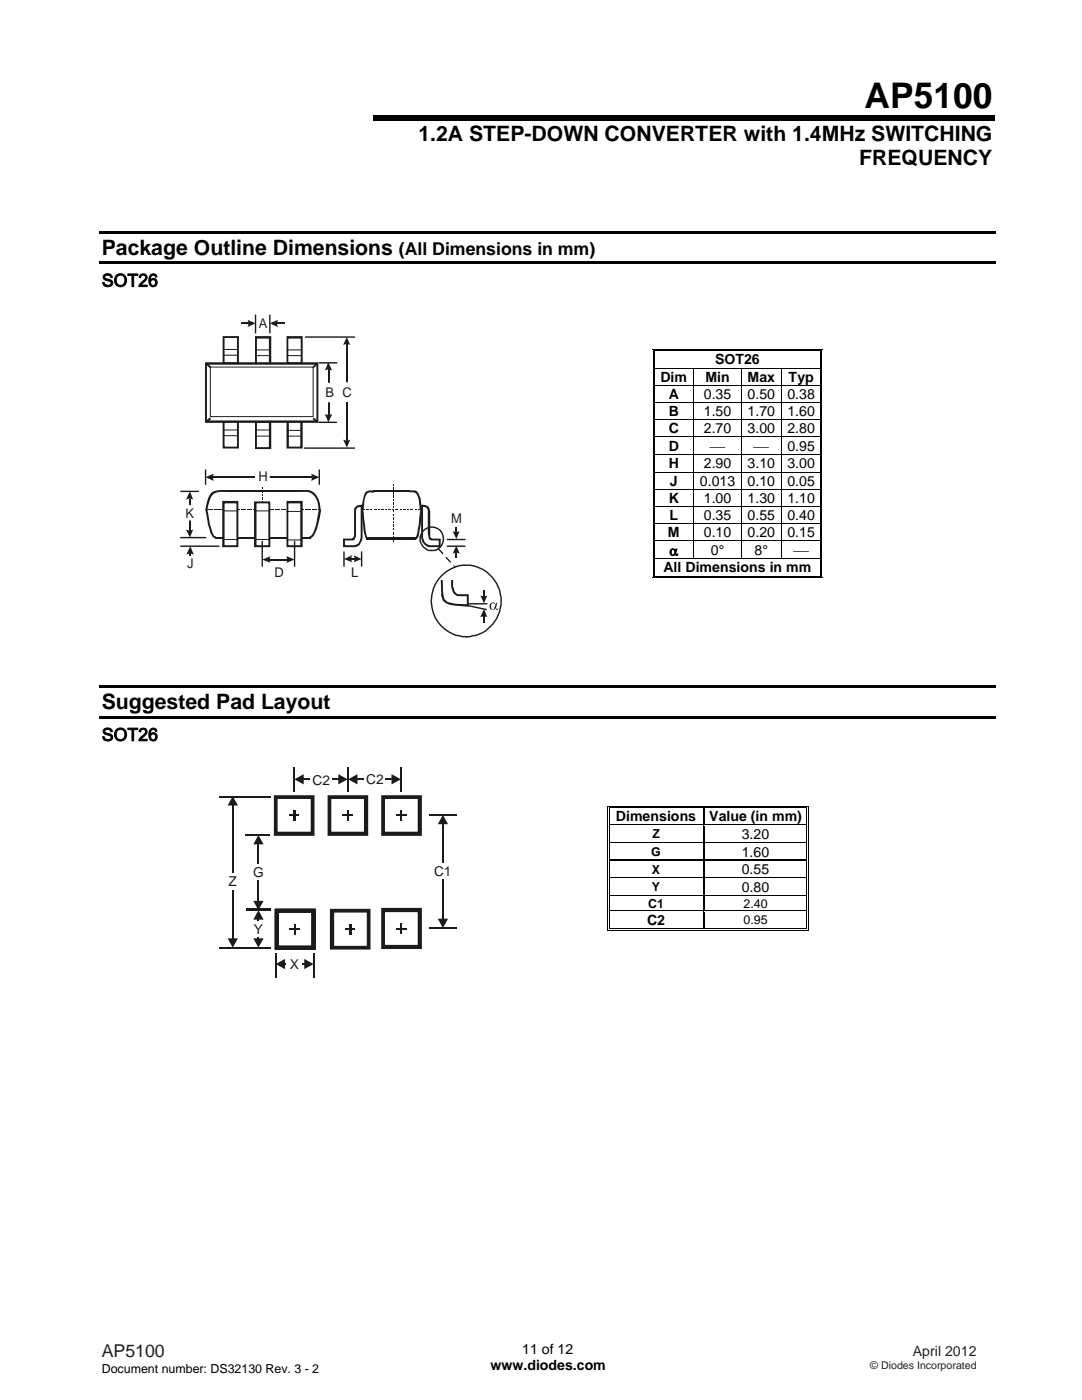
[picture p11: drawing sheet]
<svg xmlns="http://www.w3.org/2000/svg" width="216mm" height="279mm" viewBox="0 0 216 279" stroke-linecap="round" stroke-linejoin="round" font-family="sans-serif">
<path d="M74.4 23.1h124.1v1.1h-124.1zM19.8 46.1h178.8v.5h-178.8zM19.8 52.2h178.8v.5h-178.8zM19.8 136.7h178.8v.6h-178.8zM19.8 142.8h178.8v.6h-178.8z" fill="#000"/>
<g fill="#fff">
<path d="M130.8 70.1h32.8v3.3h-32.8z"/>
<path d="M130.8 70.1h32.7v3.3h-32.7z"/>
</g>
<path d="M130.2 69.6h.2v.5h-.2zM130.2 69.6h.5v.2h-.5zM130.6 69.9h.1v.2h-.1z" fill="#000"/>
<path d="M130.7 69.7h32.9M130.7 70h32.9" fill="none" stroke="#000" stroke-width=".2"/>
<path d="M130.7 70.1h32.9z" fill="#fff"/>
<path d="M163.6 69.6h.5v.2h-.5zM163.6 69.9h.1v.2h-.1zM163.9 69.6h.2v.5h-.2z" fill="#000"/>
<path d="M130.3 70.1v3.3M130.7 70.1v3.3M163.7 70.1v3.3M164 70.1v3.3" fill="none" stroke="#000" stroke-width=".2"/>
<g fill="#fff">
<path d="M130.8 73.6h7.5v3.2h-7.5z"/>
<path d="M130.8 73.6h7.3v3.2h-7.3z"/>
</g>
<path d="M130.2 73.4h.2v.2h-.2zM130.6 73.4h.1v.2h-.1zM163.6 73.4h.1v.2h-.1zM163.9 73.4h.2v.2h-.2z" fill="#000"/>
<path d="M130.3 73.6v3.2M130.7 73.6v3.2M130.7 73.5h32.9M138.4 73.6v3.2M148 73.6v3.2M155.9 73.6v3.2M163.7 73.6v3.2M164 73.6v3.2" fill="none" stroke="#000" stroke-width=".2"/>
<g fill="#fff">
<path d="M130.8 77h7.5v3.2h-7.5z"/>
<path d="M130.8 77h7.3v3.2h-7.3z"/>
</g>
<path d="M130.2 76.8h.2v.2h-.2zM130.6 76.8h.1v.2h-.1zM163.6 76.8h.1v.2h-.1zM163.9 76.8h.2v.2h-.2z" fill="#000"/>
<path d="M130.3 77v3.2M130.7 77v3.2M130.7 76.9h32.9M138.4 77v3.2M148 77v3.2M155.9 77v3.2M163.7 77v3.2M164 77v3.2" fill="none" stroke="#000" stroke-width=".2"/>
<g fill="#fff">
<path d="M130.8 80.4h7.5v3.3h-7.5z"/>
<path d="M130.8 80.4h7.3v3.3h-7.3z"/>
</g>
<path d="M130.2 80.2h.2v.2h-.2zM130.6 80.2h.1v.2h-.1zM163.6 80.2h.1v.2h-.1zM163.9 80.2h.2v.2h-.2z" fill="#000"/>
<path d="M130.3 80.4v3.3M130.7 80.4v3.3M130.7 80.3h32.9M138.4 80.4v3.3M148 80.4v3.3M155.9 80.4v3.3M163.7 80.4v3.3M164 80.4v3.3" fill="none" stroke="#000" stroke-width=".2"/>
<g fill="#fff">
<path d="M130.8 83.8h7.5v3.3h-7.5z"/>
<path d="M130.8 83.8h7.3v3.3h-7.3z"/>
</g>
<path d="M130.2 83.7h.2v.1h-.2zM130.6 83.7h.1v.1h-.1zM163.6 83.7h.1v.1h-.1zM163.9 83.7h.2v.1h-.2z" fill="#000"/>
<path d="M130.3 83.8v3.3M130.7 83.8v3.3M130.7 83.7h32.9M138.4 83.8v3.3M148 83.8v3.3M155.9 83.8v3.3M163.7 83.8v3.3M164 83.8v3.3" fill="none" stroke="#000" stroke-width=".2"/>
<g fill="#fff">
<path d="M130.8 87.2h7.5v3.5h-7.5z"/>
<path d="M130.8 87.4h7.3v3.2h-7.3z"/>
</g>
<path d="M130.2 87.1h.2v.1h-.2zM130.6 87.1h.1v.1h-.1zM163.6 87.1h.1v.1h-.1zM163.9 87.1h.2v.1h-.2z" fill="#000"/>
<path d="M130.3 87.2v3.5M130.7 87.2v3.5M130.7 87.1h32.9M138.4 87.2v3.5M148 87.2v3.5M155.9 87.2v3.5M163.7 87.2v3.5M164 87.2v3.5" fill="none" stroke="#000" stroke-width=".2"/>
<g fill="#fff">
<path d="M130.8 90.9h7.5v3.2h-7.5z"/>
<path d="M130.8 90.9h7.3v3.2h-7.3z"/>
</g>
<path d="M130.2 90.7h.2v.2h-.2zM130.6 90.7h.1v.2h-.1zM163.6 90.7h.1v.2h-.1zM163.9 90.7h.2v.2h-.2z" fill="#000"/>
<path d="M130.3 90.9v3.2M130.7 90.9v3.2M130.7 90.8h32.9M138.4 90.9v3.2M148 90.9v3.2M155.9 90.9v3.2M163.7 90.9v3.2M164 90.9v3.2" fill="none" stroke="#000" stroke-width=".2"/>
<g fill="#fff">
<path d="M130.8 94.3h7.5v3.2h-7.5z"/>
<path d="M130.8 94.3h7.3v3.2h-7.3z"/>
</g>
<path d="M130.2 94.1h.2v.2h-.2zM130.6 94.1h.1v.2h-.1zM163.6 94.1h.1v.2h-.1zM163.9 94.1h.2v.2h-.2z" fill="#000"/>
<path d="M130.3 94.3v3.2M130.7 94.3v3.2M130.7 94.2h32.9M138.4 94.3v3.2M148 94.3v3.2M155.9 94.3v3.2M163.7 94.3v3.2M164 94.3v3.2" fill="none" stroke="#000" stroke-width=".2"/>
<g fill="#fff">
<path d="M130.8 97.7h7.5v3.3h-7.5z"/>
<path d="M130.8 97.7h7.3v3.3h-7.3z"/>
</g>
<path d="M130.2 97.5h.2v.2h-.2zM130.6 97.5h.1v.2h-.1zM163.6 97.5h.1v.2h-.1zM163.9 97.5h.2v.2h-.2z" fill="#000"/>
<path d="M130.3 97.7v3.3M130.7 97.7v3.3M130.7 97.6h32.9M138.4 97.7v3.3M148 97.7v3.3M155.9 97.7v3.3M163.7 97.7v3.3M164 97.7v3.3" fill="none" stroke="#000" stroke-width=".2"/>
<g fill="#fff">
<path d="M130.8 101.1h7.5v3.3h-7.5z"/>
<path d="M130.8 101.1h7.3v3.3h-7.3z"/>
</g>
<path d="M130.2 101h.2v.1h-.2zM130.6 101h.1v.1h-.1zM163.6 101h.1v.1h-.1zM163.9 101h.2v.1h-.2z" fill="#000"/>
<path d="M130.3 101.1v3.3M130.7 101.1v3.3M130.7 101h32.9M138.4 101.1v3.3M148 101.1v3.3M155.9 101.1v3.3M163.7 101.1v3.3M164 101.1v3.3" fill="none" stroke="#000" stroke-width=".2"/>
<g fill="#fff">
<path d="M130.8 104.6h7.5v3.2h-7.5z"/>
<path d="M130.8 104.6h7.3v3.2h-7.3z"/>
</g>
<g fill="#000">
<path d="M130.2 104.4h.2v.2h-.2zM130.2 107.8h.2v.2h-.2zM130.2 111.4h.2v.2h-.2zM130.2 115.2h.5v.2h-.5zM130.6 104.4h.1v.2h-.1zM130.6 107.8h.1v.2h-.1zM130.6 111.4h.1v.2h-.1zM130.6 114.9h.1v.2h-.1zM163.6 104.4h.1v.2h-.1zM163.6 107.8h.1v.2h-.1zM163.6 111.4h.1v.2h-.1zM163.6 115.2h.5v.2h-.5z"/>
<path d="M163.6 114.9h.1v.2h-.1zM163.9 104.4h.2v.2h-.2zM163.9 107.8h.2v.2h-.2zM163.9 111.4h.2v.2h-.2zM163.9 114.9h.2v.5h-.2z"/>
</g>
<g fill="none" stroke="#000" stroke-width=".2">
<path d="M130.3 104.6v3.2M130.3 108v3.4M130.3 111.6v3.8M130.7 104.6v3.2M130.7 108v3.4M130.7 111.6v3.3M130.7 104.5h32.9M130.7 107.9h32.9M130.7 111.5h32.9M130.7 115.3h32.9M130.7 115h32.9M138.4 104.6v3.2"/>
<path d="M138.4 108v3.4M148 104.6v3.2M148 108v3.4M155.9 104.6v3.2M155.9 108v3.4M163.7 104.6v3.2M163.7 108v3.4M163.7 111.6v3.3M164 104.6v3.2M164 108v3.4M164 111.6v3.3"/>
</g>
<g fill="#fff">
<path d="M121.7 161.3h18.6v3.3h-18.6z"/>
<path d="M122.1 161.3h17.6v3.3h-17.6z"/>
</g>
<path d="M121.2 160.8h.1v.5h-.1zM121.2 160.8h.5v.2h-.5zM121.5 161.1h.2v.2h-.2z" fill="#000"/>
<path d="M121.7 160.9h18.6M121.7 161.2h18.6" fill="none" stroke="#000" stroke-width=".2"/>
<path d="M121.7 161.3h18.6z" fill="#fff"/>
<path d="M140.3 161.3h.3zM140.3 160.8h.5v.2h-.5zM140.3 161.1h.5v.2h-.5zM160.8 160.8h.6v.2h-.6zM160.8 161.1h.2v.2h-.2zM161.2 160.8h.2v.5h-.2z" fill="#000"/>
<path d="M121.2 161.3v3.3M121.6 161.3v3.3M140.8 160.9h20M140.8 161.2h20M160.9 161.3v3.3M161.3 161.3v3.3" fill="none" stroke="#000" stroke-width=".2"/>
<path d="M140.5 161.3v3.3" fill="none" stroke="#000" stroke-width=".25"/>
<g fill="#fff">
<path d="M121.7 164.8h18.6v3.3h-18.6z"/>
<path d="M122.1 165h17.6v2.9h-17.6z"/>
<path d="M140.6 164.8h20.2v3.3h-20.2z"/>
<path d="M141.2 164.8h19.2v3.3h-19.2z"/>
</g>
<path d="M121.2 164.6h.1v.2h-.1zM121.5 164.6h.2v.2h-.2z" fill="#000"/>
<path d="M121.7 164.7h18.6" fill="none" stroke="#000" stroke-width=".25"/>
<path d="M121.7 164.8h18.6z" fill="#fff"/>
<path d="M140.3 164.6h.3v.2h-.3z" fill="#000"/>
<path d="M140.6 164.7h20.2" fill="none" stroke="#000" stroke-width=".25"/>
<path d="M140.6 164.8h20.2z" fill="#fff"/>
<path d="M160.8 164.6h.2v.2h-.2zM161.2 164.6h.2v.2h-.2z" fill="#000"/>
<path d="M121.2 164.8v3.3M121.6 164.8v3.3M160.9 164.8v3.3M161.3 164.8v3.3" fill="none" stroke="#000" stroke-width=".2"/>
<path d="M140.5 164.8v3.3" fill="none" stroke="#000" stroke-width=".25"/>
<g fill="#fff">
<path d="M121.7 168.3h18.6v3.3h-18.6z"/>
<path d="M122.1 168.6h17.6v2.8h-17.6z"/>
<path d="M140.6 168.3h20.2v3.3h-20.2z"/>
<path d="M141.2 168.3h19.2v3.3h-19.2z"/>
</g>
<path d="M121.2 168.1h.1v.3h-.1zM121.5 168.1h.2v.3h-.2z" fill="#000"/>
<path d="M121.7 168.2h18.6" fill="none" stroke="#000" stroke-width=".25"/>
<path d="M121.7 168.3l18.6 .1z" fill="#fff"/>
<path d="M140.3 168.1h.3v.3h-.3z" fill="#000"/>
<path d="M140.6 168.2h20.2" fill="none" stroke="#000" stroke-width=".25"/>
<path d="M140.6 168.3l20.2 .1z" fill="#fff"/>
<path d="M160.8 168.1h.2v.3h-.2zM161.2 168.1h.2v.3h-.2z" fill="#000"/>
<path d="M121.2 168.4v3.2M121.6 168.4v3.2M160.9 168.4v3.2M161.3 168.4v3.2" fill="none" stroke="#000" stroke-width=".2"/>
<path d="M140.5 168.4v3.2" fill="none" stroke="#000" stroke-width=".25"/>
<g fill="#fff">
<path d="M121.7 171.9h18.6v3.2h-18.6z"/>
<path d="M122.1 172.1h17.6v2.8h-17.6z"/>
<path d="M140.6 171.9h20.2v3.2h-20.2z"/>
<path d="M141.2 171.9h19.2v3.2h-19.2z"/>
</g>
<path d="M121.2 171.6h.1v.3h-.1zM121.5 171.6h.2v.3h-.2z" fill="#000"/>
<path d="M121.7 171.7h18.6" fill="none" stroke="#000" stroke-width=".25"/>
<path d="M121.7 171.9h18.6z" fill="#fff"/>
<path d="M140.3 171.6h.3v.3h-.3z" fill="#000"/>
<path d="M140.6 171.7h20.2" fill="none" stroke="#000" stroke-width=".25"/>
<path d="M140.6 171.9h20.2z" fill="#fff"/>
<path d="M160.8 171.6h.2v.3h-.2zM161.2 171.6h.2v.3h-.2z" fill="#000"/>
<path d="M121.2 171.9v3.2M121.6 171.9v3.2M160.9 171.9v3.2M161.3 171.9v3.2" fill="none" stroke="#000" stroke-width=".2"/>
<path d="M140.5 171.9v3.2" fill="none" stroke="#000" stroke-width=".25"/>
<g fill="#fff">
<path d="M121.7 175.4h18.6v3.2h-18.6z"/>
<path d="M122.1 175.6h17.6v2.8h-17.6z"/>
<path d="M140.6 175.4h20.2v3.2h-20.2z"/>
<path d="M141.2 175.4h19.2v3.2h-19.2z"/>
</g>
<path d="M121.2 175.1h.1v.3h-.1zM121.5 175.1h.2v.3h-.2z" fill="#000"/>
<path d="M121.7 175.2h18.6" fill="none" stroke="#000" stroke-width=".25"/>
<path d="M121.7 175.3l18.6 .1z" fill="#fff"/>
<path d="M140.3 175.1h.3v.3h-.3z" fill="#000"/>
<path d="M140.6 175.2h20.2" fill="none" stroke="#000" stroke-width=".25"/>
<path d="M140.6 175.3l20.2 .1z" fill="#fff"/>
<path d="M160.8 175.1h.2v.3h-.2zM161.2 175.1h.2v.3h-.2z" fill="#000"/>
<path d="M121.2 175.4v3.2M121.6 175.4v3.2M160.9 175.4v3.2M161.3 175.4v3.2" fill="none" stroke="#000" stroke-width=".2"/>
<path d="M140.5 175.4v3.2" fill="none" stroke="#000" stroke-width=".25"/>
<g fill="#fff">
<path d="M121.7 178.9h18.6v2.8h-18.6z"/>
<path d="M122.1 178.9h17.6v2.8h-17.6z"/>
<path d="M140.6 178.9h20.2v2.8h-20.2z"/>
<path d="M141.2 178.9h19.2v2.8h-19.2z"/>
</g>
<path d="M121.2 178.6h.1v.3h-.1zM121.5 178.6h.2v.3h-.2z" fill="#000"/>
<path d="M121.7 178.7h18.6" fill="none" stroke="#000" stroke-width=".25"/>
<path d="M121.7 178.9h18.6z" fill="#fff"/>
<path d="M140.3 178.6h.3v.3h-.3z" fill="#000"/>
<path d="M140.6 178.7h20.2" fill="none" stroke="#000" stroke-width=".25"/>
<path d="M140.6 178.9h20.2z" fill="#fff"/>
<path d="M160.8 178.6h.2v.3h-.2zM161.2 178.6h.2v.3h-.2z" fill="#000"/>
<path d="M121.2 178.9v2.8M121.6 178.9v2.8M160.9 178.9v2.8M161.3 178.9v2.8" fill="none" stroke="#000" stroke-width=".2"/>
<path d="M140.5 178.9v2.8" fill="none" stroke="#000" stroke-width=".25"/>
<g fill="#fff">
<path d="M121.7 182h18.6v3.2h-18.6z"/>
<path d="M122.1 182h17.6v3.2h-17.6z"/>
<path d="M140.6 182h20.2v3.2h-20.2z"/>
<path d="M141.2 182.2h19.2v2.8h-19.2z"/>
</g>
<path d="M121.2 181.7h.1v.3h-.1zM121.5 181.7h.2v.3h-.2z" fill="#000"/>
<path d="M121.7 181.8h18.6" fill="none" stroke="#000" stroke-width=".25"/>
<path d="M121.7 182h18.6z" fill="#fff"/>
<path d="M140.3 181.7h.3v.3h-.3z" fill="#000"/>
<path d="M140.6 181.8h20.2" fill="none" stroke="#000" stroke-width=".25"/>
<path d="M140.6 182h20.2z" fill="#fff"/>
<path d="M121.2 185.6h.5v.2h-.5zM121.5 185.3h.2v.1h-.2zM140.3 185.3h.5v.1h-.5zM160.8 181.7h.2v.3h-.2zM160.8 185.6h.6v.2h-.6zM160.8 185.3h.2v.1h-.2zM161.2 181.7h.2v.3h-.2zM161.2 185.3h.2v.5h-.2z" fill="#000"/>
<path d="M121.2 182v3.8M121.6 182v3.3M121.7 185.7h39.1M121.7 185.3h18.6M140.8 185.3h20M160.9 182v3.3M161.3 182v3.3" fill="none" stroke="#000" stroke-width=".2"/>
<path d="M140.5 182v3.3" fill="none" stroke="#000" stroke-width=".25"/>
<path d="M42.9 107.3h19" fill="none" stroke="#1f1a17" stroke-width=".38"/>
<path d="M41 93.8v2.8M63.7 93.8v2.8" fill="none" stroke="#1f1a17" stroke-width=".28"/>
<path d="M41 95.2l1.6-.6a1.24 1.24 0 0 0 0 1.3z" fill-rule="evenodd" fill="#1f1a17"/>
<path d="M42.4 95.3h19.9" fill="none" stroke="#1f1a17" stroke-width=".28"/>
<path d="M62.1 94.6l1.6 .6-1.6 .8 .2-.7z" fill-rule="evenodd" fill="#1f1a17"/>
<path d="M89.3 109h3.5" fill="none" stroke="#1f1a17" stroke-width=".28"/>
<g fill="#1f1a17">
<path d="M90.9 105.3h.3v.9h-.3z"/>
<path d="M37.8 110.4h.3v.6h-.3z"/>
</g>
<g fill="#1f1a17">
<path d="M90.3 106l.4 .2h.7l.3-.2-.6 1.6z" fill-rule="evenodd"/>
<path d="M38 109l.7 1.6h-1.5z" fill-rule="evenodd"/>
</g>
<path d="M51 62.9v3.5M53.8 62.9v3.5M89.3 107.7h3.5" fill="none" stroke="#1f1a17" stroke-width=".28"/>
<g fill="#1f1a17">
<path d="M49.4 63.8l1.6 .7-1.6 .8 .2-.4v-.7z" fill-rule="evenodd"/>
<path d="M53.8 64.5l1.7-.7-.2 .5 .2 1z" fill-rule="evenodd"/>
</g>
<g fill="#1f1a17">
<path d="M48.1 64.4h1.5v.3h-1.5z"/>
<path d="M55.3 64.4h1.4v.3h-1.4z"/>
</g>
<path d="M61 67.3h9.7M63.7 72.4h3.5M36.1 98.1h3.5M60.8 89.4h9.9M63.6 84.3h3.5M36.1 107.3h4.9M36.1 109h7.6" fill="none" stroke="#1f1a17" stroke-width=".28"/>
<path d="M65.5 72.3l.8 1.6-.5-.2-.9 .2z" fill-rule="evenodd" fill="#1f1a17"/>
<path d="M65.6 73.7v9.2" fill="none" stroke="#1f1a17" stroke-width=".28"/>
<g fill="#1f1a17">
<path d="M64.9 82.7h1.4l-.8 1.6z" fill-rule="evenodd"/>
<path d="M37.9 98.1l.6 1.6a1.37 1.37 0 0 0-1.4 0z" fill-rule="evenodd"/>
</g>
<path d="M37.8 99.5v6.4" fill="none" stroke="#1f1a17" stroke-width=".28"/>
<g fill="#1f1a17">
<path d="M37.1 105.7l.5 .2 .9-.2-.6 1.6z" fill-rule="evenodd"/>
<path d="M69.2 67.3l.7 1.6-.4-.2h-.7l-.3 .2z" fill-rule="evenodd"/>
</g>
<path d="M69.2 68.6v19.4" fill="none" stroke="#1f1a17" stroke-width=".3"/>
<g fill="#1f1a17">
<path d="M68.5 87.7l.3 .2h.7l.4-.2-.7 1.6z" fill-rule="evenodd"/>
<path d="M68.6 111.6l1.7-.8-.2 .5v.5l.2 .4z" fill-rule="evenodd"/>
<path d="M70.5 110.8l1.7 .8-1.7 .6 .2-.4v-.6z" fill-rule="evenodd"/>
<path d="M52.3 111.7l1.7-.7-.2 .2v.9l.2 .2z" fill-rule="evenodd"/>
</g>
<path d="M70.1 111.4h.6v.3h-.6z" fill="#1f1a17"/>
<path d="M53.7 111.7h3.7" fill="none" stroke="#1f1a17" stroke-width=".28"/>
<path d="M57.2 111l1.6 .7-1.6 .6z" fill-rule="evenodd" fill="#1f1a17"/>
<path d="M68.6 110.2v2.8M72.2 110.2v2.8" fill="none" stroke="#1f1a17" stroke-width=".28"/>
<path d="M63.6 76.5h3.5v3.7h-3.5z" fill="#fff"/>
<path d="M63.6 76.5h3.5v3.7h-3.5z" fill="none" stroke="#fff" stroke-width=".2"/>
<path d="M36.1 100.9h3.5v2.9h-3.5z" fill="#fff"/>
<path d="M36.1 100.9h3.5v2.9h-3.5z" fill="none" stroke="#fff" stroke-width=".2"/>
<path d="M67.4 76.4h3.5v3.7h-3.5z" fill="#fff"/>
<path d="M67.4 76.4h3.5v3.7h-3.5z" fill="none" stroke="#fff" stroke-width=".2"/>
<path d="M51 93.8h2.7v2.8h-2.7z" fill="#fff"/>
<path d="M51 93.8h2.7v2.8h-2.7z" fill="none" stroke="#fff" stroke-width=".2"/>
<path d="M44.5 100.2h2.9v8.8h-2.9z" fill="#fff"/>
<path d="M44.5 108.8h2.9v.4h-2.9zM47.4 109h.2v.2h-.2zM47.2 100.2h.4v8.8h-.4zM47.4 100h.2v.2h-.2zM44.5 100h2.9v.5h-2.9zM44.3 100h.2v.2h-.2zM44.3 100.2h.5v8.8h-.5zM44.3 109h.2v.2h-.2z" fill="#1f1a17"/>
<path d="M57.4 100.2h2.7v8.8h-2.7z" fill="#fff"/>
<path d="M57.4 108.8h2.7v.4h-2.7zM60.1 109h.3v.2h-.3zM59.9 100.2h.5v8.8h-.5zM60.1 100h.3v.2h-.3zM57.4 100h2.7v.5h-2.7zM57.2 100h.2v.2h-.2zM57.2 100.2h.3v8.8h-.3zM57.2 109h.2v.2h-.2z" fill="#1f1a17"/>
<path d="M71 101.3l.2-.2 1-.2v5.8a2.05 2.05 0 0 1-1.4 2.3h-2.2v-1.3h1.8l.3-.3 .1-5.6z" fill-rule="evenodd" fill="#fff"/>
<path d="M71 101l1.2-.3v.4l-.9 .2-.3 .9h-.3a1.15 1.15 0 0 1 .3-1.2zM72.2 100.7v.2zM72.2 100.7l.1 .4h-.1zM72.2 100.7h.1v.2h-.1zM72 100.9h.3v5.8h-.3zM72 106.7h.3l-.1 1.4-.4-.2zM70.7 108.8a1.21 1.21 0 0 0 1.1-.9l.4 .2a1.58 1.58 0 0 1-1.3 1.1zM70.8 109l.1 .2zM68.6 108.8h2.2v.4h-2.2zM68.5 109h.1v.2h-.1zM68.5 107.7h.3v1.3h-.3zM68.5 107.5h.1v.2h-.1zM68.6 107.5h1.6v.4h-1.6zM70.7 106.4h.3a1.36 1.36 0 0 1-.5 1.5h-.3v-.4a.84 .84 0 0 0 .5-1.1zM70.7 106.2h.3v.2h-.3zM70.7 105.9h.3v.3h-.3zM70.7 102.2h.3v3.7h-.3zM70.7 102.2h.1z" fill="#1f1a17"/>
<path d="M44.6 107.7h2.9M57.3 107.8h2.8" fill="none" stroke="#1f1a17" stroke-width=".2"/>
<path d="M58.8 108.1v4.9" fill="none" stroke="#1f1a17" stroke-width=".28"/>
<path d="M84.2 100.9a1.06 1.06 0 0 1 1.4 1.3l.1 3.7a1.66 1.66 0 0 0 .3 1.8h1.7v1.3h-2.1a2.02 2.02 0 0 1-1.4-1.7z" fill-rule="evenodd" fill="#fff"/>
<g fill="#1f1a17">
<path d="M90.9 110.3h.3v.9h-.3z"/>
<path d="M84.3 100.7a1.32 1.32 0 0 1 1.6 1.5h-.5l-.3-.9-.9-.2zM84.3 100.7v.2zM84.2 100.7h.1l-.1 .4zM84 100.7h.2v.2h-.2zM84 100.9h.4v5.8h-.4zM84 106.7h.4l.2 1.2-.4 .2zM84.2 108.1l.4-.2a1.57 1.57 0 0 0 1.1 .9l-.1 .4a2.2 2.2 0 0 1-1.4-1.1zM85.6 109v.2zM85.6 108.8h2.1v.4h-2.1zM87.7 109h.2v.2h-.2zM87.5 107.7h.4v1.3h-.4zM87.7 107.5h.2v.2h-.2zM86.2 107.5h1.5v.4h-1.5zM85.4 106.4h.5v.8l.3 .3v.4l-.5-.2zM85.4 106.2h.5v.2h-.5zM85.4 105.9h.5v.3h-.5zM85.4 102.2h.5v3.7h-.5zM85.6 102.2h.3z"/>
<path d="M51.1 72.4h2.7v.4h-2.7zM53.8 72.6h.3v.2h-.3zM53.7 67.3h.4v5.3h-.4zM53.8 67.1h.3v.2h-.3zM51.1 67.1h2.7v.5h-2.7zM50.9 67.1h.2v.2h-.2zM50.9 67.3h.4v5.3h-.4zM50.9 72.6h.2v.2h-.2z"/>
<path d="M57.4 72.3h2.8v.4h-2.8zM60.2 72.5h.2v.2h-.2zM60 67.3h.4v5.2h-.4zM60.2 67.1h.2v.2h-.2zM57.4 67.1h2.8v.5h-2.8zM57.2 67.1h.2v.2h-.2zM57.2 67.3h.3v5.2h-.3zM57.2 72.5h.2v.2h-.2z"/>
<path d="M44.6 72.3h2.9v.5h-2.9zM47.5 72.6h.2v.2h-.2zM47.3 67.3h.4v5.3h-.4zM47.5 67.1h.2v.2h-.2zM44.6 67.1h2.9v.4h-2.9zM44.4 67.1h.2v.2h-.2zM44.4 67.3h.4v5.3h-.4zM44.4 72.6h.2v.2h-.2z"/>
<path d="M44.6 89.1h2.9v.4h-2.9zM47.5 89.3h.2v.2h-.2zM47.3 84.1h.4v5.2h-.4zM47.5 83.9h.2v.2h-.2zM44.6 83.9h2.9v.4h-2.9zM44.4 83.9h.2v.2h-.2zM44.4 84.1h.4v5.2h-.4zM44.4 89.3h.2v.2h-.2z"/>
<path d="M51.1 89.2h2.7v.4h-2.7zM53.8 89.4h.3v.2h-.3zM53.7 84.2h.4v5.2h-.4zM53.8 84h.3v.2h-.3zM51.1 84h2.7v.4h-2.7zM50.9 84h.2v.2h-.2zM50.9 84.2h.4v5.2h-.4zM50.9 89.4h.2v.2h-.2z"/>
<path d="M57.4 89.1h2.8v.4h-2.8zM60.2 89.3h.2v.2h-.2zM59.9 84.1h.5v5.2h-.5zM60.2 83.9h.2v.2h-.2zM57.4 83.9h2.8v.4h-2.8zM57.2 83.9h.2v.2h-.2zM57.2 84.1h.4v5.2h-.4zM57.2 89.3h.2v.2h-.2z"/>
</g>
<path d="M91.1 108.9l.6 1.6-.3-.2h-.7l-.4 .2z" fill-rule="evenodd" fill="#1f1a17"/>
<path d="M45.4 98h14.1" fill="none" stroke="#1f1a17" stroke-width=".38"/>
<g fill="#1f1a17">
<path d="M42 106.3l.4-.1a1.04 1.04 0 0 0 .7 .9v.4l-.7-.3zM41 101.9l.4-.1 .5 2.7 .5 1.7-.4 .1-.5-1.7z"/>
<path d="M62.6 106.2h.3a1.54 1.54 0 0 1-1.2 1.3v-.4a1.39 1.39 0 0 0 .9-.9zM63.6 101.7l.5 .1-.3 1.5-.6 2.3-.3 .6h-.3a15.7 15.7 0 0 0 1-4.5z"/>
<path d="M44.6 97.8h.9l.1 .4h-1zM42.2 98.3a4.2 4.2 0 0 1 2.4-.5v.4a2.29 2.29 0 0 0-2.8 1.9l-.5 1.9-.4-.1a6.3 6.3 0 0 1 1.3-3.6z"/>
<path d="M59.2 97.8v.4zM59.2 98v.2zM59.2 97.8h1v.4h-1zM60.2 97.8a2.97 2.97 0 0 1 3.6 2.7l.2 1.3-.4 .1a3.9 3.9 0 0 0-1.6-3.5l-.5-.2h-1.3z"/>
</g>
<path d="M74.5 98.1h7.4" fill="none" stroke="#1f1a17" stroke-width=".38"/>
<g fill="#1f1a17">
<path d="M73 107.2h10v.5h-10z"/>
<path d="M72.6 106.4l.4-.1 .2 .8 .2 .2-.1 .4-.4-.3zM72.2 102h.3l.5 4.3-.4 .1z"/>
<path d="M83.3 106.3h.4a1.54 1.54 0 0 1-.7 1.4l-.1-.4zM83.8 101.9h.4l-.3 2.8-.2 1.6h-.4z"/>
<path d="M74.1 97.9h.4l.1 .4-.2 .1-.3-.1zM73.1 98.1l1-.2v.4a1.06 1.06 0 0 0-1.2 .8l-.2 .7-.2 2.2-.3-.1a10.5 10.5 0 0 1 .6-3.5z"/>
<path d="M81.7 97.9h.5v.4h-.5zM82.2 97.9a1.16 1.16 0 0 1 1.5 .9l.2 .7 .3 2.4h-.4a5.7 5.7 0 0 0-.8-3.5l-.8-.1z"/>
</g>
<path d="M93.5 120.9l3.5 .7M93.5 120.5h3.7" fill="none" stroke="#1f1a17" stroke-width=".28"/>
<path d="M97.9 120.4l.2-.1a.48 .48 0 0 1 .5 0 .48 .48 0 0 1 .2 .4l.2-.4h.2l-.2 .9 .1 .4h.2l.1-.2-.1 .4-.3-.2v-.2a.73 .73 0 0 1-1.3-.1v-.6zM98.1 120.5l-.1 .9 .5 .2 .3-.7v-.3l-.4-.3z" fill-rule="evenodd" fill="#1f1a17"/>
<path d="M88.1 114.7h1.5a1.01 1.01 0 0 1 .6 1.1 2.55 2.55 0 0 0 1.2 3h1.9v2.1l-2.3-.2a2.3 2.3 0 0 1-2.8-2.5z" fill-rule="evenodd" fill="#fff"/>
<path d="M89.2 114.5l.8 .1 .4 1.2h-.4l-.1-.5-.3-.4h-.4zM88.1 114.5h1.1v.4h-1.1zM87.9 114.5h.2v.2h-.2zM87.9 114.7h.4l.1 3.5h-.4zM88.2 118.2h.2zM88 118.2h.4l.2 1.2-.4 .1-.2-.6zM88.2 119.5l.4-.1 .7 .7 1.7 .4v.4l-1.2-.2a2.08 2.08 0 0 1-1.6-1.2zM91 120.7v.2zM91 120.5l2.5 .1-.2 .5-2.3-.2zM93.3 120.9h.2v.2h-.2zM93.2 118.8h.3v2.1h-.3zM93.3 118.6h.2v.2h-.2zM91.8 118.6h1.5v.4h-1.5zM90.3 118l.4-.2a1.02 1.02 0 0 0 1.1 .8v.4a1.41 1.41 0 0 1-1.5-1zM90 116.1h.4v.9l.3 .8-.4 .2-.3-.9zM90.2 116.1h.2zM90 115.8h.4v.3h-.4zM90.2 115.8h.2z" fill="#1f1a17"/>
<path d="M87.5 113.9h3.1v1.8h-3.1z" fill="#fff"/>
<g fill="#1f1a17">
<path d="M95.8 118.8l.4 .2h.7l.3-.2-.6 1.6z" fill-rule="evenodd"/>
<path d="M96.6 121.6l.6 1.6a1.37 1.37 0 0 0-1.4 0z" fill-rule="evenodd"/>
</g>
<g fill="#1f1a17">
<path d="M96.4 117.8h.3v1.3h-.3z"/>
<path d="M96.4 123h.3v1.2h-.3z"/>
</g>
<g fill="#131516">
<path d="M87.4 109.6l.1-.2 1 1-.2 .2z"/>
<path d="M88.9 111.3l.2-.2 .9 1-.2 .2z"/>
<path d="M90.4 112.9l.2-.1 .4 .4-.2 .1z"/>
</g>
<path d="M84.5 105.9a2.34 2.34 0 0 1 3.8 .7 2.34 2.34 0 0 1-1.9 3.3 2.34 2.34 0 0 1-2.6-2.8zM87.9 115.1a6.9 6.9 0 0 1 7-2.1 6.9 6.9 0 0 1 4.9 5.5 7 7 0 0 1-6.9 8.6 7 7 0 0 1-6.6-8.9 6.9 6.9 0 0 1 1.6-3.1z" fill="none" stroke="#1f1a17" stroke-width=".28"/>
<g fill="#1f1a17">
<path d="M72.5 101.7h.2v.2h-.2z"/>
<path d="M73 101.7h.6v.2h-.6z"/>
<path d="M73.9 101.7h.4v.2h-.4z"/>
<path d="M74.5 101.7h.6v.2h-.6z"/>
<path d="M75.4 101.7h.3v.2h-.3z"/>
<path d="M76 101.7h.5v.2h-.5z"/>
<path d="M76.8 101.7h.4v.2h-.4z"/>
<path d="M77.5 101.7h.6v.2h-.6z"/>
<path d="M78.3 101.7h.3v.2h-.3z"/>
<path d="M78.9 101.7h.6v.2h-.6z"/>
<path d="M79.9 101.7h.2v.2h-.2z"/>
<path d="M80.4 101.7h.6v.2h-.6z"/>
<path d="M81.3 101.7h.3v.2h-.3z"/>
<path d="M81.9 101.7h.5v.2h-.5z"/>
<path d="M82.8 101.7h.3v.2h-.3z"/>
<path d="M83.4 101.7h.5v.2h-.5z"/>
<path d="M47.6 101.7h.3v.2h-.3z"/>
<path d="M48.1 101.7h.5v.2h-.5z"/>
<path d="M48.8 101.7h.3v.2h-.3z"/>
<path d="M49.3 101.7h.5v.2h-.5z"/>
<path d="M50 101.7h.3v.2h-.3z"/>
<path d="M50.5 101.7h.5v.2h-.5z"/>
<path d="M51.3 101.7h.2v.2h-.2z"/>
<path d="M51.8 101.7h.4v.2h-.4z"/>
<path d="M52.5 101.7h.2v.2h-.2z"/>
<path d="M53 101.7h.5v.2h-.5z"/>
<path d="M53.7 101.7h.2v.2h-.2z"/>
<path d="M54.2 101.7h.5v.2h-.5z"/>
<path d="M54.9 101.7h.3v.2h-.3z"/>
<path d="M55.4 101.7h.5v.2h-.5z"/>
<path d="M56.1 101.7h.3v.2h-.3z"/>
<path d="M56.6 101.7h.5v.2h-.5z"/>
<path d="M60.1 101.7l.1 .2z"/>
<path d="M60.3 101.7h.2v.2h-.2z"/>
<path d="M60.6 101.7l.1 .2z"/>
<path d="M60.8 101.7h.2v.2h-.2z"/>
<path d="M61.1 101.7l.1 .2z"/>
<path d="M61.2 101.7h.2v.2h-.2z"/>
<path d="M61.5 101.7l.1 .2z"/>
<path d="M61.7 101.7h.2v.2h-.2z"/>
<path d="M62 101.7l.1 .2z"/>
<path d="M62.2 101.7h.2v.2h-.2z"/>
<path d="M62.5 101.7l.1 .2z"/>
<path d="M62.7 101.7h.2v.2h-.2z"/>
<path d="M62.9 101.7l.2 .2z"/>
<path d="M63.1 101.7h.2v.2h-.2z"/>
<path d="M63.4 101.7l.1 .2z"/>
<path d="M63.6 101.7h.2v.2h-.2z"/>
</g>
<path d="M50.8 90.3h2.9v2.8h-2.9z" fill="#fff"/>
<path d="M50.8 90.3h2.9v2.8h-2.9z" fill="none" stroke="#fff" stroke-width=".2"/>
<g fill="#1f1a17">
<path d="M52.3 97.3h.2v.3h-.2z"/>
<path d="M52.3 97.9h.2v.5h-.2z"/>
<path d="M52.3 98.6h.2v.3h-.2z"/>
<path d="M52.3 99.2h.2v.5h-.2z"/>
<path d="M52.3 100h.2v.3h-.2z"/>
<path d="M52.3 100.5h.2v.5h-.2z"/>
<path d="M52.3 101.3h.2v.3h-.2z"/>
<path d="M52.3 101.9h.2v.4h-.2z"/>
<path d="M52.3 102.6h.2v.3h-.2z"/>
<path d="M52.3 103.2h.2v.5h-.2z"/>
<path d="M52.3 104h.2v.2h-.2z"/>
<path d="M52.3 104.5h.2v.5h-.2z"/>
<path d="M52.3 105.3h.2v.3h-.2z"/>
<path d="M52.3 105.8h.2v.5h-.2z"/>
<path d="M52.3 106.6h.2v.3h-.2z"/>
<path d="M52.3 107.1h.2v.6h-.2z"/>
<path d="M78.3 96.7h.2v.3h-.2z"/>
<path d="M78.3 97.3h.2v.6h-.2z"/>
<path d="M78.3 98.2h.2v.2h-.2z"/>
<path d="M78.3 98.7h.2v.7h-.2z"/>
<path d="M78.3 99.7h.2v.3h-.2z"/>
<path d="M78.3 100.3h.2v.5h-.2z"/>
<path d="M78.3 101.1h.2v.3h-.2z"/>
<path d="M78.3 101.7h.2v.6h-.2z"/>
<path d="M78.3 102.6h.2v.3h-.2z"/>
<path d="M78.3 103.2h.2v.6h-.2z"/>
<path d="M78.3 104.1h.2v.3h-.2z"/>
<path d="M78.3 104.6h.2v.6h-.2z"/>
<path d="M78.3 105.5h.2v.3h-.2z"/>
<path d="M78.3 106.2h.2v.5h-.2z"/>
<path d="M78.3 107h.2v.3h-.2z"/>
<path d="M78.3 107.6h.2v.5h-.2z"/>
<path d="M41.1 101.7l.1 .2z"/>
<path d="M41.3 101.7h.2v.2h-.2z"/>
<path d="M41.6 101.7h.3v.2h-.3z"/>
<path d="M42 101.7l.1 .2z"/>
<path d="M42.2 101.7h.2v.2h-.2z"/>
<path d="M42.4 101.7l.1 .2z"/>
<path d="M42.6 101.7h.2v.2h-.2z"/>
<path d="M42.9 101.7l.1 .2z"/>
<path d="M43.1 101.7h.2v.2h-.2z"/>
<path d="M43.4 101.7l.1 .2z"/>
<path d="M43.6 101.7l.1 .2z"/>
<path d="M43.8 101.7l.1 .2z"/>
<path d="M44 101.7h.2v.2h-.2z"/>
<path d="M44.2 101.7l.1 .2z"/>
<path d="M44.4 101.7h.2v.2h-.2z"/>
</g>
<path d="M41.1 72.5h22.2v11.7h-22.2z" fill="#fff"/>
<path d="M40.9 72.5h.4v11.7h-.4zM40.9 72.3h.2v.2h-.2zM41.1 72.3h22.2v.5h-22.2zM63.3 72.3h.2v.2h-.2zM63.1 72.5h.4v11.7h-.4zM63.3 84.2h.2v.2h-.2zM41.1 83.9h22.2v.5h-22.2zM40.9 84.2h.2v.2h-.2z" fill="#1f1a17"/>
<path d="M42 73.3h20.5v9.8h-20.5z" fill="#fff"/>
<path d="M42 73.3h20.5v9.8h-20.5zM42 83.1h.1" fill="none" stroke="#1f1a17" stroke-width=".2"/>
<g fill="#1f1a17">
<path d="M62.4 73.2l.7-.8 .3 .3-.8 .7z"/>
<path d="M62.6 83.3l.8 .7-.3 .3-.7-.7z"/>
<path d="M41 84l.9-.7 .3 .3-1 .7z"/>
<path d="M41.2 72.4l1 .8-.3 .2-.9-.7z"/>
</g>
<path d="M51 100.3h2.7v8.7h-2.7z" fill="#fff"/>
<path d="M51 108.8h2.7v.4h-2.7zM53.7 109h.2v.2h-.2zM53.6 100.3h.3v8.7h-.3zM53.7 100.1h.2v.2h-.2zM51 100.1h2.7v.4h-2.7zM50.7 100.1h.3v.2h-.3zM50.7 100.3h.5v8.7h-.5zM50.7 109h.3v.2h-.3z" fill="#1f1a17"/>
<g fill="none" stroke="#1f1a17" stroke-width=".2">
<path d="M44.6 70.9h2.9M44.6 69.7h2.9M51 71h2.8M51 69.8h2.8M57.3 71h2.8M57.3 69.8h2.8M44.6 87h2.9M44.6 85.8h2.9M51 87h2.8M51 85.8h2.8M57.3 87h2.8M57.3 85.9h2.8"/>
<path d="M44.6 102h2.9M51 107.7h2.8M51 102h2.8M57.3 102.1h2.8"/>
</g>
<path d="M52.3 108.1v4.9" fill="none" stroke="#1f1a17" stroke-width=".28"/>
<path d="M85.8 162.6h5.4M57.8 185.5h2.1M85.7 185.2h5.4" fill="none" stroke="#1f1a17" stroke-width=".38"/>
<path d="M88.4 162.6l1 1.9h-2l1-1.9 1 1.9z" fill-rule="evenodd" fill="#1f1a17"/>
<path d="M88.4 164.3v19.2" fill="none" stroke="#1f1a17" stroke-width=".36"/>
<path d="M87.4 183.3h2l-1 1.9 1-1.9-1 1.9z" fill-rule="evenodd" fill="#1f1a17"/>
<path d="M62.6 190.2v4.9" fill="none" stroke="#1f1a17" stroke-width=".38"/>
<path d="M55 190.2v4.9" fill="none" stroke="#1f1a17" stroke-width=".36"/>
<path d="M55 192.4l1.9-1v2l-1.9-1 1.9-1z" fill-rule="evenodd" fill="#1f1a17"/>
<path d="M56.7 192.4h4.2" fill="none" stroke="#1f1a17" stroke-width=".36"/>
<path d="M60.7 191.4l1.9 1-1.9 1v-2l1.9 1z" fill-rule="evenodd" fill="#1f1a17"/>
<path d="M43.8 159.1h10.2" fill="none" stroke="#1f1a17" stroke-width=".38"/>
<path d="M49.1 166.6h4.8" fill="none" stroke="#1f1a17" stroke-width=".36"/>
<path d="M49.1 181.4h4.9v.4h-4.9z" fill="#1f1a17"/>
<path d="M43.8 189.1h10.2" fill="none" stroke="#1f1a17" stroke-width=".38"/>
<path d="M46.4 158.9l1.1 1.9h-2.1l1-1.9 1.1 1.9z" fill-rule="evenodd" fill="#1f1a17"/>
<path d="M46.5 160.6v26.9" fill="none" stroke="#1f1a17" stroke-width=".36"/>
<g fill="#1f1a17">
<path d="M45.4 187.3h2.1l-1.1 1.8 1.1-1.8-1.1 1.8z" fill-rule="evenodd"/>
<path d="M51.6 181.7l1 1.8h-2.1l1.1-1.8 1 1.8z" fill-rule="evenodd"/>
</g>
<path d="M51.6 183.3v4.2" fill="none" stroke="#1f1a17" stroke-width=".36"/>
<g fill="#1f1a17">
<path d="M50.5 187.3h2.1l-1 1.8 1-1.8-1 1.8z" fill-rule="evenodd"/>
<path d="M51.6 166.6l1 1.9h-2.1l1.1-1.9 1 1.9z" fill-rule="evenodd"/>
</g>
<path d="M51.6 168.4v11.5" fill="none" stroke="#1f1a17" stroke-width=".36"/>
<path d="M50.5 179.8h2.1l-1 1.9 1-1.9-1 1.9z" fill-rule="evenodd" fill="#1f1a17"/>
<g fill="#fff">
<path d="M57.2 189.7h3.1v4.8h-3.1z"/>
<path d="M88.5 173.4h1.6v1.8h-1.6z"/>
</g>
<path d="M55.2 181.4h7.4v.7h-7.4zM62.6 181.4h.3v.4h-.3zM62.2 181.8h.7v7.3h-.7zM62.6 189.1h.3v.4h-.3zM55.2 188.8h7.4v.7h-7.4zM54.8 189.1h.4v.4h-.4zM54.8 181.8h.8v7.3h-.8zM54.8 181.4h.4v.4h-.4z" fill="#1f1a17"/>
<path d="M58.8 184.5v2" fill="none" stroke="#1f1a17" stroke-width=".38"/>
<g fill="#fff">
<path d="M43.8 174.2h5.3v3.3h-5.3z"/>
<path d="M85.7 172.3h5.4v3.2h-5.4z"/>
<path d="M49.1 183.8h4.9v3.2h-4.9z"/>
</g>
<path d="M80 153.1v4.8" fill="none" stroke="#1f1a17" stroke-width=".38"/>
<path d="M69.5 155.5l1.8-1v2l-1.8-1 1.8-1z" fill-rule="evenodd" fill="#1f1a17"/>
<path d="M71.1 155.5h7.2" fill="none" stroke="#1f1a17" stroke-width=".38"/>
<path d="M78.1 154.5l1.9 1-1.9 1v-2l1.9 1z" fill-rule="evenodd" fill="#1f1a17"/>
<path d="M72.8 154.5h4v2h-4z" fill="#fff"/>
<path d="M69.4 153.1v4.8" fill="none" stroke="#1f1a17" stroke-width=".38"/>
<path d="M58.7 155.5l1.9-1v2l-1.9-1 1.9-1z" fill-rule="evenodd" fill="#1f1a17"/>
<path d="M60.4 155.5h7.3" fill="none" stroke="#1f1a17" stroke-width=".38"/>
<path d="M67.5 154.5l1.9 1-1.9 1v-2l1.9 1z" fill-rule="evenodd" fill="#1f1a17"/>
<path d="M61.9 153h4.2v4.9h-4.2z" fill="#fff"/>
<path d="M58.7 153.1v4.8" fill="none" stroke="#1f1a17" stroke-width=".36"/>
<path d="M57.8 185.5h2.1" fill="none" stroke="#1f1a17" stroke-width=".38"/>
<path d="M55.2 181.4h7.4v.7h-7.4zM62.6 181.4h.3v.4h-.3zM62.2 181.8h.7v7.3h-.7zM62.6 189.1h.3v.4h-.3zM55.2 188.8h7.4v.7h-7.4zM54.8 189.1h.4v.4h-.4zM54.8 181.8h.8v7.3h-.8zM54.8 181.4h.4v.4h-.4z" fill="#1f1a17"/>
<path d="M57.8 185.5h2.1M58.8 184.5v2" fill="none" stroke="#1f1a17" stroke-width=".38"/>
<path d="M55.2 181.4h7.4v.7h-7.4zM62.6 181.4h.3v.4h-.3zM62.2 181.8h.7v7.3h-.7zM62.6 189.1h.3v.4h-.3zM55.2 188.8h7.4v.7h-7.4zM54.8 189.1h.4v.4h-.4zM54.8 181.8h.8v7.3h-.8zM54.8 181.4h.4v.4h-.4z" fill="#1f1a17"/>
<path d="M57.8 185.5h2.1M58.8 184.5v2" fill="none" stroke="#1f1a17" stroke-width=".38"/>
<path d="M55.2 181.4h7.4v.7h-7.4zM62.6 181.4h.3v.4h-.3zM62.2 181.8h.7v7.3h-.7zM62.6 189.1h.3v.4h-.3zM55.2 188.8h7.4v.7h-7.4zM54.8 189.1h.4v.4h-.4zM54.8 181.8h.8v7.3h-.8zM54.8 181.4h.4v.4h-.4z" fill="#1f1a17"/>
<path d="M57.8 185.5h2.1M58.8 184.5v2" fill="none" stroke="#1f1a17" stroke-width=".38"/>
<path d="M55.2 181.4h7.4v.7h-7.4zM62.6 181.4h.3v.4h-.3zM62.2 181.8h.7v7.3h-.7zM62.6 189.1h.3v.4h-.3zM55.2 188.8h7.4v.7h-7.4zM54.8 189.1h.4v.4h-.4zM54.8 181.8h.8v7.3h-.8zM54.8 181.4h.4v.4h-.4z" fill="#1f1a17"/>
<path d="M68.3 162.7h2.1M58.8 184.5v2" fill="none" stroke="#1f1a17" stroke-width=".38"/>
<path d="M65.7 158.7h7.3v.7h-7.3zM73 158.7h.5v.4h-.5zM72.6 159.1h.9v7.4h-.9zM73 166.5h.5v.3h-.5zM65.7 166h7.3v.8h-7.3zM65.4 166.5h.3v.3h-.3zM65.4 159.1h.7v7.4h-.7zM65.4 158.7h.3v.4h-.3z" fill="#1f1a17"/>
<path d="M69.4 161.7v2M79.1 162.7h2" fill="none" stroke="#1f1a17" stroke-width=".38"/>
<path d="M76.5 158.7h7.3v.7h-7.3zM83.8 158.7h.4v.4h-.4zM83.4 159.1h.8v7.4h-.8zM83.8 166.5h.4v.3h-.4zM76.5 166h7.3v.8h-7.3zM76.1 166.5h.4v.3h-.4zM76.1 159.1h.7v7.4h-.7zM76.1 158.7h.4v.4h-.4z" fill="#1f1a17"/>
<path d="M80.1 161.7v2" fill="none" stroke="#1f1a17" stroke-width=".36"/>
<g fill="#1f1a17">
<path d="M68.9 185.3h2v.4h-2z"/>
<path d="M69.6 184.5h.5v2h-.5z"/>
<path d="M57.7 162.5h2v.4h-2z"/>
<path d="M58.5 161.7h.4v2h-.4z"/>
<path d="M66.2 181.4h7.4v.7h-7.4zM73.6 181.4h.3v.4h-.3zM73.2 181.8h.7v7.3h-.7zM73.6 189.1h.3v.4h-.3zM66.2 188.8h7.4v.7h-7.4zM65.8 189.1h.4v.4h-.4zM65.8 181.8h.9v7.3h-.9zM65.8 181.4h.4v.4h-.4z"/>
<path d="M55 158.7h7.4v.7h-7.4zM62.4 158.7h.4v.4h-.4zM62 159.1h.8v7.4h-.8zM62.4 166.5h.4v.3h-.4zM55 166h7.4v.8h-7.4zM54.7 166.5h.3v.3h-.3zM54.7 159.1h.7v7.4h-.7zM54.7 158.7h.3v.4h-.3z"/>
</g>
<path d="M79.1 185.3h2" fill="none" stroke="#1f1a17" stroke-width=".36"/>
<path d="M76.5 181.2h7.3v.8h-7.3zM83.8 181.2h.4v.5h-.4zM83.4 181.7h.8v7.2h-.8zM83.8 188.9h.4v.5h-.4zM76.5 188.6h7.3v.8h-7.3zM76.1 188.9h.4v.5h-.4zM76.1 181.7h.7v7.2h-.7zM76.1 181.2h.4v.5h-.4z" fill="#1f1a17"/>
<path d="M80.1 184.3v2" fill="none" stroke="#1f1a17" stroke-width=".36"/>
<path d="M49.1 172.5h5.4v3.2h-5.4z" fill="#fff"/>
<text font-size="7" x="172.5" y="21.6">AP5100</text>
<g font-size="4.2">
<text x="83.5" y="28.1">1.2A STEP-DOWN CONVERTER with 1.4MHz SWITCHING</text>
<text x="171.4" y="33">FREQUENCY</text>
<text x="20.3" y="50.9">Package Outline Dimensions</text>
<text x="20.3" y="141.6">Suggested Pad Layout</text>
</g>
<g font-size="3.5">
<text x="79.6" y="50.9">(All Dimensions in mm)</text>
<text x="20.3" y="57.2">SOT26</text>
<text x="20.3" y="147.8">SOT26</text>
</g>
<text font-size="3.5" fill="#231f20" x="20.3" y="270.9">AP5100</text>
<g font-size="2.8">
<text x="131.8" y="76.2">Dim</text>
<text x="140.8" y="76.2">Min</text>
<text x="142.7" y="72.7">SOT26</text>
<text x="149.2" y="76.2">Max</text>
<text x="157.4" y="76.2">Typ</text>
<text x="133.4" y="79.6">A</text>
<text x="133.4" y="83">B</text>
<text x="140.4" y="79.6">0.35</text>
<text x="140.4" y="83">1.50</text>
<text x="149.2" y="79.6">0.50</text>
<text x="149.2" y="83">1.70</text>
<text x="157.1" y="79.6">0.38</text>
<text x="157.1" y="83">1.60</text>
<text x="133.4" y="86.4">C</text>
<text x="133.4" y="90">D</text>
<text x="140.4" y="86.4">2.70</text>
<text x="149.2" y="86.4">3.00</text>
<text x="157.1" y="86.4">2.80</text>
<text x="157.1" y="90">0.95</text>
<text x="133.4" y="93.5">H</text>
<text x="140.4" y="93.5">2.90</text>
<text x="141.8" y="90.1">⎯</text>
<text x="149.2" y="93.5">3.10</text>
<text x="150.5" y="90.1">⎯</text>
<text x="157.1" y="93.5">3.00</text>
<text x="133.4" y="100.3">K</text>
<text x="133.7" y="96.9">J</text>
<text x="139.7" y="96.9">0.013</text>
<text x="140.4" y="100.3">1.00</text>
<text x="149.2" y="96.9">0.10</text>
<text x="149.2" y="100.3">1.30</text>
<text x="157.1" y="100.3">1.10</text>
<text x="157.1" y="96.9">0.05</text>
<text x="133.3" y="107.2">M</text>
<text x="133.6" y="103.7">L</text>
<text x="140.4" y="107.2">0.10</text>
<text x="140.4" y="103.7">0.35</text>
<text x="149.2" y="107.2">0.20</text>
<text x="149.2" y="103.7">0.55</text>
<text x="157.1" y="107.2">0.15</text>
<text x="157.1" y="103.7">0.40</text>
<text x="133.6" y="110.8">α</text>
<text x="141.8" y="110.7">0°</text>
<text x="150.6" y="110.7">8°</text>
<text x="158.5" y="110.8">⎯</text>
<text x="132.4" y="114.2">All Dimensions in mm</text>
<text x="122.9" y="163.9">Dimensions</text>
<text x="141.5" y="163.9">Value (in mm)</text>
<text x="148" y="167.4">3.20</text>
<text x="148" y="170.9">1.60</text>
<text x="148" y="174.5">0.55</text>
<text x="148" y="178">0.80</text>
<text x="129.1" y="184.6">C2</text>
<text x="97.9" y="273.5">www.diodes.com</text>
<text x="104.2" y="270.2">11 of 12</text>
</g>
<text font-size="2.8" fill="#231f20" x="182.2" y="270.6">April 2012</text>
<g font-size="2.7" fill="#1f1a17">
<text x="51.6" y="65.4">A</text>
<text x="64.9" y="79.1">B</text>
<text x="68.4" y="79.1">C</text>
<text x="51.6" y="96.1">H</text>
<text x="37" y="103.3">K</text>
<text x="90" y="104.4">M</text>
<text x="37.3" y="113.4">J</text>
<text x="54.8" y="115.2">D</text>
<text x="70.1" y="115.1">L</text>
<text x="62.4" y="156.7">C2</text>
<text x="73.1" y="156.5">C2</text>
<text x="45.6" y="176.9">Z</text>
<text x="50.5" y="175">G</text>
<text x="86.6" y="174.9">C1</text>
<text x="50.6" y="186.3">Y</text>
<text x="57.8" y="193.3">X</text>
</g>
<g font-size="2.5">
<text x="130.2" y="167.3">Z</text>
<text x="130" y="170.8">G</text>
<text x="130.1" y="174.3">X</text>
<text x="130.1" y="177.9">Y</text>
<text x="129.3" y="181.2">C1</text>
<text x="148.4" y="181.2">2.40</text>
<text x="148.4" y="184.5">0.95</text>
<text x="20.3" y="274">Document number: DS32130 Rev. 3 - 2</text>
</g>
<text font-size="2.1" fill="#231f20" x="173.7" y="273.2">© Diodes Incorporated</text>
</svg>
